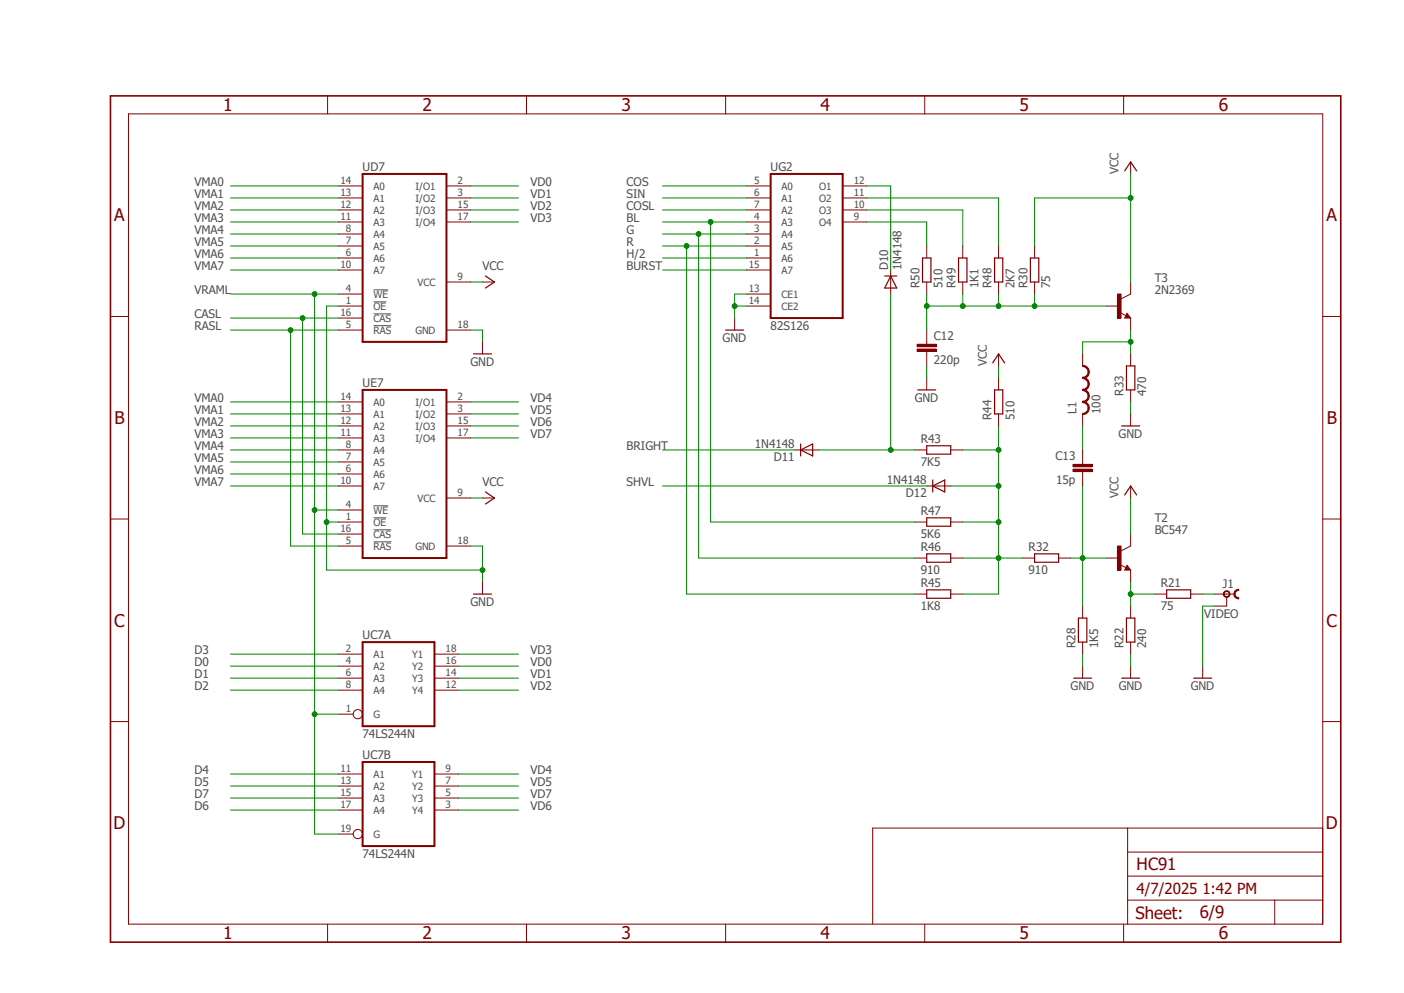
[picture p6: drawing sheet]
<svg xmlns="http://www.w3.org/2000/svg" width="297mm" height="210mm" viewBox="0 0 297 210" stroke-linecap="round" stroke-linejoin="round" font-family="sans-serif">
<path d="M22.9 19.9l261.1 179.9M284 19.9l-261.1 179.9" fill="none" stroke="#fff" stroke-width=".21"/>
<path d="M79 63.8h2.7M79 61.3h3.1M79 66.4h3.8M79 68.9h3.8M79 109.5h2.7M79 107h3.1M79 112.1h3.8M79 114.6h3.8" fill="none" stroke="#505050" stroke-width=".21"/>
<g fill="none" stroke="#800000" stroke-width=".21">
<path d="M27.2 24.1h252.6v171.4h-252.6zM69.3 20.3v3.8M71.6 39.3h5.1M94.4 39.3h5.1M111.4 20.3v3.8M153.5 20.3v3.8M157.9 39.3h5.1M178.3 39.3h5M195.6 20.3v3.8M237.7 20.3v3.8M71.6 41.9h5.1M71.6 44.4h5.1"/>
<path d="M71.6 46.9h5.1M71.6 49.5h5.1M71.6 52h5.1M71.6 54.6h5.1M71.6 57.1h5.1M94.4 41.9h5.1M94.4 44.4h5.1M94.4 46.9h5.1M94.4 59.6h5.1M102.1 59.6h2.5M157.9 41.9h5.1M157.9 44.4h5.1"/>
<path d="M157.9 46.9h5.1M157.9 49.5h5.1M157.9 52h5.1M157.9 54.6h5.1M157.9 57.1h5.1M178.3 41.9h5M178.3 44.4h5M178.3 46.9h5M196 52v2.6M196 59.6v2.6M203.7 52v2.6M203.7 59.6v2.6"/>
<path d="M211.2 52v2.6M211.2 59.6v2.6M218.9 52v2.6M218.9 59.6v2.6M23.4 66.9h3.8M71.6 64.7h5.1M71.6 62.2h5.1M71.6 67.3h5.1M71.6 69.8h5.1M94.4 69.8h5.1M102.1 72.3v2.5M155.4 67.3v2.5"/>
<path d="M157.9 64.7h5.1M157.9 62.2h5.1M279.8 66.9h3.8M71.6 85h5.1M71.6 87.5h5.1M71.6 90.1h5.1M71.6 92.6h5.1M71.6 95.2h5.1M71.6 97.7h5.1M94.4 85h5.1M94.4 87.5h5.1M94.4 90.1h5.1"/>
<path d="M94.4 92.6h5.1M23.4 109.8h3.8M71.6 100.2h5.1M71.6 102.8h5.1M71.6 110.4h5.1M71.6 107.9h5.1M71.6 112.9h5.1M71.6 115.5h5.1M94.4 115.5h5.1M94.4 105.3h5.1M102.1 105.3h2.5M279.8 109.8h3.8"/>
<path d="M71.6 138.3h5.1M91.9 138.3h5.1M102.1 123.1v2.5M23.4 152.6h3.8M71.6 151h3.1M71.6 140.9h5.1M71.6 143.4h5.1M71.6 146h5.1M91.9 140.9h5.1M91.9 143.4h5.1M91.9 146h5.1M279.8 152.6h3.8"/>
<path d="M71.6 176.4h3.1M71.6 163.7h5.1M71.6 166.2h5.1M71.6 168.8h5.1M71.6 171.3h5.1M91.9 163.7h5.1M91.9 166.2h5.1M91.9 168.8h5.1M91.9 171.3h5.1M238.5 175.1v20.4M279.8 175.1h-95.2v20.4M69.3 195.5v3.8"/>
<path d="M111.4 195.5v3.8M153.5 195.5v3.8M195.6 195.5v3.8M237.7 195.5v3.8M238.5 190.4h41.3M238.5 185.3h41.3M238.5 180.2h41.3M269.7 190.4v5.1"/>
<circle cx="75.7" cy="151" r=".98"/>
<circle cx="75.7" cy="176.4" r=".98"/>
</g>
<path d="M23.4 20.3h260.2v179h-260.2z" fill="none" stroke="#800000" stroke-width=".34"/>
<path d="M76.7 36.8h17.7v35.5h-17.7zM163 36.8h15.3v30.5h-15.3zM76.7 82.5h17.7v35.5h-17.7zM76.7 135.8h15.2v17.8h-15.2zM76.7 161.2h15.2v17.7h-15.2z" fill="none" stroke="#800000" stroke-width=".42"/>
<path d="M102.7 58.4l1.9 1.2-1.9 1.3M195.2 54.6h1.7v5h-1.7zM202.8 54.6h1.8v5h-1.8zM210.4 54.6h1.7v5h-1.7zM218 54.6h1.8v5h-1.8zM100.2 74.8h3.8M153.5 69.8h3.8M102.7 104.1l1.9 1.2-1.9 1.3M100.2 125.6h3.8" fill="none" stroke="#800000" stroke-width=".25"/>
<path d="M229 77.3a1.37 1.37 0 0 1 1.4 1.4h-.2a1.19 1.19 0 0 0-1.2-1.2z" fill-rule="evenodd" fill="#800000"/>
<path d="M229 77.3a1.37 1.37 0 0 1 1.4 1.4h-.2a1.19 1.19 0 0 0-1.2-1.2z" fill="none" stroke="#800000" stroke-width=".21"/>
<path d="M229 79.8a1.12 1.12 0 0 0 1.2-1.1h.2a1.31 1.31 0 0 1-1.4 1.4z" fill-rule="evenodd" fill="#800000"/>
<path d="M229 79.8a1.12 1.12 0 0 0 1.2-1.1h.2a1.31 1.31 0 0 1-1.4 1.4z" fill="none" stroke="#800000" stroke-width=".21"/>
<path d="M229 79.8a1.37 1.37 0 0 1 1.4 1.4h-.2a1.19 1.19 0 0 0-1.2-1.1z" fill-rule="evenodd" fill="#800000"/>
<path d="M229 79.8a1.37 1.37 0 0 1 1.4 1.4h-.2a1.19 1.19 0 0 0-1.2-1.1z" fill="none" stroke="#800000" stroke-width=".21"/>
<path d="M229 82.3a1.12 1.12 0 0 0 1.2-1.1h.2a1.31 1.31 0 0 1-1.4 1.4z" fill-rule="evenodd" fill="#800000"/>
<path d="M229 82.3a1.12 1.12 0 0 0 1.2-1.1h.2a1.31 1.31 0 0 1-1.4 1.4z" fill="none" stroke="#800000" stroke-width=".21"/>
<path d="M229 82.3a1.37 1.37 0 0 1 1.4 1.4h-.2a1.12 1.12 0 0 0-1.2-1.1z" fill-rule="evenodd" fill="#800000"/>
<path d="M229 82.3a1.37 1.37 0 0 1 1.4 1.4h-.2a1.12 1.12 0 0 0-1.2-1.1z" fill="none" stroke="#800000" stroke-width=".21"/>
<path d="M229 84.9a1.12 1.12 0 0 0 1.2-1.2h.2a1.31 1.31 0 0 1-1.4 1.4z" fill-rule="evenodd" fill="#800000"/>
<path d="M229 84.9a1.12 1.12 0 0 0 1.2-1.2h.2a1.31 1.31 0 0 1-1.4 1.4z" fill="none" stroke="#800000" stroke-width=".21"/>
<path d="M229 84.9a1.37 1.37 0 0 1 1.4 1.4h-.2a1.12 1.12 0 0 0-1.2-1.2z" fill-rule="evenodd" fill="#800000"/>
<path d="M229 84.9a1.37 1.37 0 0 1 1.4 1.4h-.2a1.12 1.12 0 0 0-1.2-1.2z" fill="none" stroke="#800000" stroke-width=".21"/>
<path d="M229 87.4a1.12 1.12 0 0 0 1.2-1.1h.2a1.31 1.31 0 0 1-1.4 1.4z" fill-rule="evenodd" fill="#800000"/>
<path d="M188.4 57.1v5.1M229 74.8v2.6M237 66.1l1.2 .7M238.4 66.3l.8 1h-1.3zM239.2 62.2l-2 1M168.1 95.2h5.1M229 87.4a1.12 1.12 0 0 0 1.2-1.1h.2a1.31 1.31 0 0 1-1.4 1.4zM229 87.5v2.6M196 102.8h5.1" fill="none" stroke="#800000" stroke-width=".21"/>
<path d="M187.2 58.4h2.5M188.4 58.4l1.3 2.5h-2.5zM238.4 66.8l.1 .2h-.3l.2-.5 .5 .6h-.7M169.4 95.2l2.5-1.3v2.5zM169.4 93.9v2.5M197.3 102.8l2.6-1.3v2.6zM197.3 101.5v2.6" fill="none" stroke="#800000" stroke-width=".25"/>
<path d="M236.4 62.2h.8v5.1h-.8z" fill-rule="evenodd" fill="#800000"/>
<path d="M239.2 59.6v2.6M234.1 64.7h2.5M236.4 62.2h.8v5.1h-.8zM239.2 67.3v2.5M237 119.5l1.2 .6M238.4 119.5l.8 1.1h-1.3zM239.2 115.5l-2 1" fill="none" stroke="#800000" stroke-width=".21"/>
<path d="M238.4 120.1l.1 .2h-.3l.2-.5 .5 .6h-.7" fill="none" stroke="#800000" stroke-width=".25"/>
<path d="M236.4 115.5h.8v5.1h-.8z" fill-rule="evenodd" fill="#800000"/>
<path d="M239.2 34.2v2.6M196 72.3v.5M196 74.3v.5M239.2 74.8v2.6M239.2 82.5v2.5M239.2 87.5v2.6M234.1 118h2.5M236.4 115.5h.8v5.1h-.8zM239.2 112.9v2.6M239.2 120.6v2.5" fill="none" stroke="#800000" stroke-width=".21"/>
<path d="M237.9 36.2l1.3-2 1.3 2M238.3 77.4h1.8v5.1h-1.8zM237.3 90.1h3.8" fill="none" stroke="#800000" stroke-width=".25"/>
<path d="M194 73.8h4.1v.5h-4.1z" fill-rule="evenodd" fill="#800000"/>
<path d="M194 73.8h4.1v.5h-4.1z" fill="none" stroke="#800000" stroke-width=".21"/>
<path d="M194 72.8h4.1v.5h-4.1z" fill-rule="evenodd" fill="#800000"/>
<g fill="none" stroke="#800000" stroke-width=".21">
<path d="M194 72.8h4.1v.5h-4.1zM196 69.8v2.5M196 74.8v2.6M196 79.9v2.6M211.2 74.8v2.6M211.2 79.9v2.6M193.5 95.2h2.5M201.1 95.2h2.6M211.2 87.5v2.6M229 97.7v.5M229 99.7v.5M193.5 110.4h2.5"/>
<path d="M193.5 118h2.5M201.1 110.4h2.6M201.1 118h2.6M216.3 118h2.6M223.9 118h2.6M239.2 102.8v2.5M193.5 125.6h2.5M201.1 125.6h2.6"/>
</g>
<path d="M210 76.8l1.2-2 1.3 2M194.1 82.5h3.9M196 94.3h5.1v1.8h-5.1zM210.4 82.5h1.7v5h-1.7zM196 109.5h5.1v1.8h-5.1zM196 117.1h5.1v1.8h-5.1zM218.9 117.1h5v1.8h-5zM237.9 104.7l1.3-1.9 1.3 1.9M196 124.8h5.1v1.7h-5.1z" fill="none" stroke="#800000" stroke-width=".25"/>
<path d="M227 99.2h4.1v.5h-4.1z" fill-rule="evenodd" fill="#800000"/>
<path d="M227 99.2h4.1v.5h-4.1z" fill="none" stroke="#800000" stroke-width=".21"/>
<path d="M227 98.2h4.1v.5h-4.1z" fill-rule="evenodd" fill="#800000"/>
<path d="M227 98.2h4.1v.5h-4.1zM229 95.2v2.5M229 100.2v2.6M229 128.2v2.5M229 135.8v2.5M239.2 128.2v2.5M239.2 135.8v2.5M244.3 125.6h2.5M251.9 125.6h2.5M229 140.9v2.5M239.2 140.9v2.5" fill="none" stroke="#800000" stroke-width=".21"/>
<path d="M228.1 130.7h1.8v5.1h-1.8zM238.3 130.7h1.8v5.1h-1.8zM246.8 124.8h5.1v1.7h-5.1zM227.1 143.4h3.8M237.3 143.4h3.8" fill="none" stroke="#800000" stroke-width=".25"/>
<path d="M261.2 125l.7-.4h.1v.3a.76 .76 0 0 0-.7 .7 .76 .76 0 0 0 .7 .8v.3a1.02 1.02 0 0 1-.9-.6 1.02 1.02 0 0 1 .1-1.1z" fill-rule="evenodd" fill="#800000"/>
<path d="M259.5 126.3v1.9M259.5 125.6h1.5M261.2 125l.7-.4h.1v.3a.76 .76 0 0 0-.7 .7 .76 .76 0 0 0 .7 .8v.3a1.02 1.02 0 0 1-.9-.6 1.02 1.02 0 0 1 .1-1.1z" fill="none" stroke="#800000" stroke-width=".21"/>
<path d="M259.1 125.1a.71 .71 0 0 1 1.1 .3 .71 .71 0 0 1-.6 1 .71 .71 0 0 1-.8-.8h.2a.56 .56 0 0 1 .8-.4 .56 .56 0 0 1 .1 .9 .56 .56 0 0 1-.9-.2v-.3h-.2z" fill-rule="evenodd" fill="#800000"/>
<path d="M257 125.6h2.5M257 128.2h2.5M259.1 125.1a.71 .71 0 0 1 1.1 .3 .71 .71 0 0 1-.6 1 .71 .71 0 0 1-.8-.8h.2a.56 .56 0 0 1 .8-.4 .56 .56 0 0 1 .1 .9 .56 .56 0 0 1-.9-.2v-.3h-.2zM254.4 140.9v2.5" fill="none" stroke="#800000" stroke-width=".21"/>
<path d="M252.5 143.4h3.8" fill="none" stroke="#800000" stroke-width=".25"/>
<path d="M71.6 64.7h-2.5v55.9M99.5 69.8h2.6v2.5M69.1 110.4h2.5M99.5 115.5h2.6v7.6" fill="none" stroke="#008000" stroke-width=".21"/>
<circle cx="69.1" cy="110.4" r=".51" fill="#008000"/>
<g fill="none" stroke="#008000" stroke-width=".21">
<path d="M69.1 120.6h33"/>
<circle cx="69.1" cy="110.4" r=".51"/>
</g>
<circle cx="102.1" cy="120.6" r=".51" fill="#008000"/>
<g fill="none" stroke="#008000" stroke-width=".21">
<path d="M155.4 64.7h2.5M157.9 62.2h-2.5v5.1"/>
<circle cx="102.1" cy="120.6" r=".51"/>
</g>
<circle cx="155.4" cy="64.7" r=".51" fill="#008000"/>
<g fill="none" stroke="#008000" stroke-width=".21">
<path d="M239.2 36.8v22.8M99.5 59.6h2.6M239.2 41.9h-20.3v10.1M196 77.4v2.5M239.2 85v2.5M99.5 105.3h2.6M229 138.3v2.6M239.2 138.3v2.6M257 128.2h-2.6v12.7"/>
<circle cx="155.4" cy="64.7" r=".51"/>
</g>
<circle cx="239.2" cy="41.9" r=".51" fill="#008000"/>
<g fill="none" stroke="#008000" stroke-width=".21">
<path d="M48.8 62.2h22.8M66.5 62.2v45.7h5.1M211.2 77.4v2.5M239.2 105.3v7.6"/>
<circle cx="239.2" cy="41.9" r=".51"/>
</g>
<circle cx="66.5" cy="62.2" r=".51" fill="#008000"/>
<g fill="none" stroke="#008000" stroke-width=".21">
<path d="M66.5 151v25.4h5.1"/>
<circle cx="66.5" cy="62.2" r=".51"/>
</g>
<circle cx="66.5" cy="107.9" r=".51" fill="#008000"/>
<g fill="none" stroke="#008000" stroke-width=".21">
<path d="M66.5 107.9v43.1h5.1"/>
<circle cx="66.5" cy="107.9" r=".51"/>
</g>
<circle cx="66.5" cy="151" r=".51" fill="#008000"/>
<g fill="none" stroke="#008000" stroke-width=".21">
<path d="M48.8 67.3h22.8M64 67.3v45.6h7.6"/>
<circle cx="66.5" cy="151" r=".51"/>
</g>
<circle cx="64" cy="67.3" r=".51" fill="#008000"/>
<g fill="none" stroke="#008000" stroke-width=".21">
<path d="M48.8 69.8h22.8M61.5 69.8v45.7h10.1"/>
<circle cx="64" cy="67.3" r=".51"/>
</g>
<circle cx="61.5" cy="69.8" r=".51" fill="#008000"/>
<g fill="none" stroke="#008000" stroke-width=".21">
<path d="M48.8 39.3h22.8M99.5 39.3h10.2M48.8 57.1h22.8M48.8 54.6h22.8M48.8 52h22.8M48.8 49.5h22.8M48.8 46.9h22.8M48.8 44.4h22.8M48.8 41.9h22.8M99.5 46.9h10.2M99.5 44.4h10.2M99.5 41.9h10.2"/>
<path d="M140.2 57.1h17.7M140.2 54.6h17.7M140.2 52h17.7M145.2 52v73.6h48.3M48.8 97.7h22.8M48.8 95.2h22.8M48.8 92.6h22.8M48.8 90.1h22.8M48.8 87.5h22.8M48.8 85h22.8M99.5 92.6h10.2M99.5 90.1h10.2"/>
<path d="M99.5 87.5h10.2M99.5 85h10.2M48.8 102.8h22.8M48.8 100.2h22.8M48.8 138.3h22.8M97 138.3h12.7M48.8 140.9h22.8M48.8 143.4h22.8M48.8 146h22.8M97 140.9h12.7M97 143.4h12.7M97 146h12.7"/>
<path d="M48.8 163.7h22.8M48.8 166.2h22.8M48.8 171.3h22.8M48.8 168.8h22.8M97 163.7h12.7M97 166.2h12.7M97 171.3h12.7M97 168.8h12.7"/>
<circle cx="61.5" cy="69.8" r=".51"/>
</g>
<circle cx="145.2" cy="52" r=".51" fill="#008000"/>
<g fill="none" stroke="#008000" stroke-width=".21">
<path d="M140.2 49.5h17.7M147.8 49.5v68.5h45.7"/>
<circle cx="145.2" cy="52" r=".51"/>
</g>
<circle cx="147.8" cy="49.5" r=".51" fill="#008000"/>
<g fill="none" stroke="#008000" stroke-width=".21">
<path d="M140.2 46.9h17.7M150.3 46.9v63.5h43.2"/>
<circle cx="147.8" cy="49.5" r=".51"/>
</g>
<circle cx="150.3" cy="46.9" r=".51" fill="#008000"/>
<g fill="none" stroke="#008000" stroke-width=".21">
<path d="M140.2 39.3h17.7M140.2 44.4h17.7M140.2 41.9h17.7M183.3 44.4h20.4v7.6M183.3 41.9h27.9v10.1M183.3 46.9h12.7v5.1M196 62.2v2.5h15.2v-2.5M203.7 62.2v2.5"/>
<circle cx="150.3" cy="46.9" r=".51"/>
</g>
<circle cx="203.7" cy="64.7" r=".51" fill="#008000"/>
<g fill="none" stroke="#008000" stroke-width=".21">
<path d="M218.9 62.2v2.5h-7.7"/>
<circle cx="203.7" cy="64.7" r=".51"/>
</g>
<circle cx="211.2" cy="64.7" r=".51" fill="#008000"/>
<g fill="none" stroke="#008000" stroke-width=".21">
<path d="M218.9 64.7h15.2"/>
<circle cx="211.2" cy="64.7" r=".51"/>
</g>
<circle cx="218.9" cy="64.7" r=".51" fill="#008000"/>
<g fill="none" stroke="#008000" stroke-width=".21">
<path d="M196 64.7v5.1"/>
<circle cx="218.9" cy="64.7" r=".51"/>
</g>
<circle cx="196" cy="64.7" r=".51" fill="#008000"/>
<g fill="none" stroke="#008000" stroke-width=".21">
<path d="M239.2 69.8v5M239.2 72.3h-10.2v2.5"/>
<circle cx="196" cy="64.7" r=".51"/>
</g>
<circle cx="239.2" cy="72.3" r=".51" fill="#008000"/>
<g fill="none" stroke="#008000" stroke-width=".21">
<path d="M183.3 39.3h5.1v17.8M188.4 62.2v33M173.2 95.2h20.3"/>
<circle cx="239.2" cy="72.3" r=".51"/>
</g>
<circle cx="188.4" cy="95.2" r=".51" fill="#008000"/>
<g fill="none" stroke="#008000" stroke-width=".21">
<path d="M140.2 95.2h27.9M203.7 95.2h7.5M211.2 90.1v12.7h-10.1M140.2 102.8h55.8"/>
<circle cx="188.4" cy="95.2" r=".51"/>
</g>
<circle cx="211.2" cy="95.2" r=".51" fill="#008000"/>
<g fill="none" stroke="#008000" stroke-width=".21">
<path d="M211.2 118v7.6h-7.5"/>
<circle cx="211.2" cy="95.2" r=".51"/>
</g>
<circle cx="211.2" cy="102.8" r=".51" fill="#008000"/>
<g fill="none" stroke="#008000" stroke-width=".21">
<path d="M203.7 110.4h7.5M211.2 102.8v15.2"/>
<circle cx="211.2" cy="102.8" r=".51"/>
</g>
<circle cx="211.2" cy="110.4" r=".51" fill="#008000"/>
<g fill="none" stroke="#008000" stroke-width=".21">
<path d="M203.7 118h7.5"/>
<circle cx="211.2" cy="110.4" r=".51"/>
</g>
<circle cx="211.2" cy="118" r=".51" fill="#008000"/>
<g fill="none" stroke="#008000" stroke-width=".21">
<path d="M229 90.1v5.1M211.2 118h5.1M226.5 118h7.6M229 102.8v15.2"/>
<circle cx="211.2" cy="118" r=".51"/>
</g>
<circle cx="229" cy="118" r=".51" fill="#008000"/>
<g fill="none" stroke="#008000" stroke-width=".21">
<path d="M229 118v10.2M239.2 123.1v5.1M239.2 125.6h5.1"/>
<circle cx="229" cy="118" r=".51"/>
</g>
<circle cx="239.2" cy="125.6" r=".51" fill="#008000"/>
<g fill="none" stroke="#008000" stroke-width=".21">
<path d="M254.4 125.6h2.6"/>
<circle cx="239.2" cy="125.6" r=".51"/>
</g>
<g font-size="3.7" fill="#800000">
<text x="47.2" y="23.5">1</text>
<text x="89.4" y="23.5">2</text>
<text x="131.5" y="23.5">3</text>
<text x="173.6" y="23.5">4</text>
<text x="215.7" y="23.5">5</text>
<text x="257.8" y="23.5">6</text>
<text x="24.2" y="46.8">A</text>
<text x="280.6" y="46.8">A</text>
<text x="24.2" y="89.7">B</text>
<text x="280.7" y="89.7">B</text>
<text x="24.2" y="132.5">C</text>
<text x="280.6" y="132.5">C</text>
<text x="24" y="175.3">D</text>
<text x="280.5" y="175.3">D</text>
<text x="47.2" y="198.7">1</text>
<text x="89.4" y="198.7">2</text>
<text x="131.5" y="198.7">3</text>
<text x="173.6" y="198.7">4</text>
<text x="215.7" y="198.7">5</text>
<text x="257.8" y="198.7">6</text>
</g>
<g font-size="3.6" fill="#800000">
<text x="240.5" y="184">HC91</text>
<text x="240.2" y="194.3">Sheet:</text>
<text x="253.8" y="194.2">6/9</text>
</g>
<text font-size="3.2" fill="#800000" x="240.5" y="189.1">4/7/2025 1:42 PM</text>
<g font-size="2.5" fill="#505050">
<text x="41.1" y="41.9">VMA1</text>
<text x="41.1" y="39.3">VMA0</text>
<text x="76.7" y="36.2">UD7</text>
<text x="112.2" y="39.3">VD0</text>
<text x="112.2" y="41.9">VD1</text>
<text x="132.5" y="41.9">SIN</text>
<text x="132.5" y="39.3">COS</text>
<text x="163" y="36.2">UG2</text>
<text x="236.6" y="36.8" transform="rotate(-90 236.6 36.8)">VCC</text>
<text x="41.1" y="46.9">VMA3</text>
<text x="41.1" y="44.4">VMA2</text>
<text x="112.2" y="44.4">VD2</text>
<text x="112.2" y="46.9">VD3</text>
<text x="132.5" y="46.9">BL</text>
<text x="132.5" y="44.4">COSL</text>
<text x="41.1" y="52">VMA5</text>
<text x="41.1" y="49.5">VMA4</text>
<text x="132.5" y="52">R</text>
<text x="132.5" y="49.5">G</text>
<text x="41.1" y="57.1">VMA7</text>
<text x="41.1" y="54.6">VMA6</text>
<text x="102.1" y="57.1">VCC</text>
<text x="132.5" y="54.6">H/2</text>
<text x="132.5" y="57.1">BURST</text>
<text x="187.9" y="57.1" transform="rotate(-90 187.9 57.1)">D10</text>
<text x="190.7" y="57.1" transform="rotate(-90 190.7 57.1)">1N4148</text>
<text x="244.3" y="59.6">T3</text>
<text x="41.1" y="62.2">VRAML</text>
<text x="194.5" y="60.9" transform="rotate(-90 194.5 60.9)">R50</text>
<text x="199.4" y="60.9" transform="rotate(-90 199.4 60.9)">510</text>
<text x="202.1" y="60.9" transform="rotate(-90 202.1 60.9)">R49</text>
<text x="207" y="60.9" transform="rotate(-90 207 60.9)">1K1</text>
<text x="209.8" y="60.9" transform="rotate(-90 209.8 60.9)">R48</text>
<text x="214.6" y="60.9" transform="rotate(-90 214.6 60.9)">2K7</text>
<text x="217.4" y="60.9" transform="rotate(-90 217.4 60.9)">R30</text>
<text x="222.2" y="60.9" transform="rotate(-90 222.2 60.9)">75</text>
<text x="244.3" y="62.2">2N2369</text>
<text x="41.1" y="67.3">CASL</text>
<text x="41.1" y="69.8">RASL</text>
<text x="163" y="69.8">82S126</text>
<text x="197.6" y="72">C12</text>
<text x="99.5" y="77.4">GND</text>
<text x="152.9" y="72.3">GND</text>
<text x="197.6" y="77">220p</text>
<text x="208.7" y="77.4" transform="rotate(-90 208.7 77.4)">VCC</text>
<text x="76.7" y="81.8">UE7</text>
<text x="237.7" y="83.7" transform="rotate(-90 237.7 83.7)">R33</text>
<text x="242.5" y="83.7" transform="rotate(-90 242.5 83.7)">470</text>
<text x="41.1" y="87.5">VMA1</text>
<text x="41.1" y="85">VMA0</text>
<text x="112.2" y="85">VD4</text>
<text x="112.2" y="87.5">VD5</text>
<text x="193.5" y="85">GND</text>
<text x="209.8" y="88.8" transform="rotate(-90 209.8 88.8)">R44</text>
<text x="214.6" y="88.8" transform="rotate(-90 214.6 88.8)">510</text>
<text x="227.8" y="87.5" transform="rotate(-90 227.8 87.5)">L1</text>
<text x="232.8" y="87.5" transform="rotate(-90 232.8 87.5)">100</text>
<text x="41.1" y="95.2">VMA4</text>
<text x="41.1" y="92.6">VMA3</text>
<text x="41.1" y="90.1">VMA2</text>
<text x="112.2" y="90.1">VD6</text>
<text x="112.2" y="92.6">VD7</text>
<text x="132.5" y="95.2">BRIGHT</text>
<text x="159.7" y="94.7">1N4148</text>
<text x="194.8" y="93.7">R43</text>
<text x="236.6" y="92.6">GND</text>
<text x="41.1" y="100.2">VMA6</text>
<text x="41.1" y="97.7">VMA5</text>
<text x="163.7" y="97.5">D11</text>
<text x="194.8" y="98.5">7K5</text>
<text x="223.3" y="97.3">C13</text>
<text x="41.1" y="102.8">VMA7</text>
<text x="102.1" y="102.8">VCC</text>
<text x="132.5" y="102.8">SHVL</text>
<text x="187.6" y="102.3">1N4148</text>
<text x="191.6" y="105.1">D12</text>
<text x="223.4" y="102.4">15p</text>
<text x="236.6" y="105.3" transform="rotate(-90 236.6 105.3)">VCC</text>
<text x="194.8" y="113.7">5K6</text>
<text x="194.8" y="108.9">R47</text>
<text x="244.3" y="112.9">BC547</text>
<text x="244.3" y="110.4">T2</text>
<text x="194.8" y="116.5">R46</text>
<text x="217.6" y="116.5">R32</text>
<text x="194.8" y="121.3">910</text>
<text x="194.8" y="124.2">R45</text>
<text x="217.6" y="121.3">910</text>
<text x="245.5" y="124.2">R21</text>
<text x="258.6" y="124.4">J1</text>
<text x="99.5" y="128.2">GND</text>
<text x="194.8" y="128.9">1K8</text>
<text x="245.5" y="128.9">75</text>
<text x="254.8" y="130.7">VIDEO</text>
<text x="76.7" y="135.2">UC7A</text>
<text x="227.5" y="137.1" transform="rotate(-90 227.5 137.1)">R28</text>
<text x="232.3" y="137.1" transform="rotate(-90 232.3 137.1)">1K5</text>
<text x="237.7" y="137.1" transform="rotate(-90 237.7 137.1)">R22</text>
<text x="242.5" y="137.1" transform="rotate(-90 242.5 137.1)">240</text>
<text x="41.1" y="138.3">D3</text>
<text x="41.1" y="140.9">D0</text>
<text x="41.1" y="143.4">D1</text>
<text x="112.2" y="140.9">VD0</text>
<text x="112.2" y="143.4">VD1</text>
<text x="112.2" y="138.3">VD3</text>
<text x="41.1" y="146">D2</text>
<text x="112.2" y="146">VD2</text>
<text x="226.5" y="146">GND</text>
<text x="236.7" y="146">GND</text>
<text x="251.9" y="146">GND</text>
<text x="76.7" y="156.1">74LS244N</text>
<text x="76.7" y="160.5">UC7B</text>
<text x="41.1" y="163.7">D4</text>
<text x="41.1" y="166.2">D5</text>
<text x="112.2" y="163.7">VD4</text>
<text x="112.2" y="166.2">VD5</text>
<text x="41.1" y="168.8">D7</text>
<text x="41.1" y="171.3">D6</text>
<text x="112.2" y="171.3">VD6</text>
<text x="112.2" y="168.8">VD7</text>
<text x="76.7" y="181.5">74LS244N</text>
</g>
<g font-size="2.1" fill="#505050">
<text x="72.1" y="38.9">14</text>
<text x="72.1" y="41.5">13</text>
<text x="79" y="40.1">A0</text>
<text x="87.9" y="40.1">I/O1</text>
<text x="96.8" y="38.9">2</text>
<text x="96.8" y="41.5">3</text>
<text x="159.6" y="38.9">5</text>
<text x="159.6" y="41.5">6</text>
<text x="165.4" y="40.1">A0</text>
<text x="173.3" y="40.1">O1</text>
<text x="180.6" y="41.5">11</text>
<text x="180.6" y="38.9">12</text>
<text x="72.1" y="44">12</text>
<text x="72.1" y="46.6">11</text>
<text x="79" y="42.6">A1</text>
<text x="79" y="45.2">A2</text>
<text x="79" y="47.7">A3</text>
<text x="87.9" y="42.6">I/O2</text>
<text x="87.9" y="45.2">I/O3</text>
<text x="87.9" y="47.7">I/O4</text>
<text x="96.8" y="44">15</text>
<text x="96.8" y="46.6">17</text>
<text x="159.6" y="46.6">4</text>
<text x="159.6" y="44">7</text>
<text x="165.4" y="47.7">A3</text>
<text x="165.4" y="42.6">A1</text>
<text x="165.4" y="45.2">A2</text>
<text x="173.3" y="47.7">O4</text>
<text x="173.3" y="45.2">O3</text>
<text x="173.3" y="42.6">O2</text>
<text x="180.6" y="46.6">9</text>
<text x="180.6" y="44">10</text>
<text x="73.2" y="49.1">8</text>
<text x="73.2" y="51.6">7</text>
<text x="79" y="50.2">A4</text>
<text x="79" y="52.8">A5</text>
<text x="159.6" y="51.6">2</text>
<text x="159.6" y="49.1">3</text>
<text x="165.4" y="52.8">A5</text>
<text x="165.4" y="50.2">A4</text>
<text x="72.1" y="56.7">10</text>
<text x="73.2" y="54.2">6</text>
<text x="79" y="55.3">A6</text>
<text x="79" y="57.9">A7</text>
<text x="96.8" y="59.3">9</text>
<text x="158.4" y="56.7">15</text>
<text x="159.6" y="54.2">1</text>
<text x="165.4" y="55.3">A6</text>
<text x="165.4" y="57.9">A7</text>
<text x="73.2" y="64.3">1</text>
<text x="73.2" y="61.8">4</text>
<text x="79" y="65.5">OE</text>
<text x="79" y="62.9">WE</text>
<text x="88.3" y="60.4">VCC</text>
<text x="158.4" y="61.8">13</text>
<text x="158.4" y="64.3">14</text>
<text x="165.4" y="62.9">CE1</text>
<text x="165.4" y="65.5">CE2</text>
<text x="72.1" y="66.9">16</text>
<text x="73.2" y="69.4">5</text>
<text x="79" y="68">CAS</text>
<text x="79" y="70.6">RAS</text>
<text x="87.9" y="70.6">GND</text>
<text x="96.8" y="69.4">18</text>
<text x="72.1" y="84.7">14</text>
<text x="72.1" y="87.2">13</text>
<text x="72.1" y="89.7">12</text>
<text x="79" y="85.8">A0</text>
<text x="79" y="88.3">A1</text>
<text x="87.9" y="85.8">I/O1</text>
<text x="87.9" y="88.3">I/O2</text>
<text x="96.8" y="84.7">2</text>
<text x="96.8" y="87.2">3</text>
<text x="96.8" y="89.7">15</text>
<text x="72.1" y="92.3">11</text>
<text x="73.2" y="94.8">8</text>
<text x="79" y="90.8">A2</text>
<text x="79" y="93.4">A3</text>
<text x="79" y="95.9">A4</text>
<text x="87.9" y="90.8">I/O3</text>
<text x="87.9" y="93.4">I/O4</text>
<text x="96.8" y="92.3">17</text>
<text x="73.2" y="97.4">7</text>
<text x="73.2" y="99.9">6</text>
<text x="79" y="98.5">A5</text>
<text x="79" y="101">A6</text>
<text x="72.1" y="102.4">10</text>
<text x="73.2" y="107.5">4</text>
<text x="79" y="103.5">A7</text>
<text x="88.3" y="106.1">VCC</text>
<text x="96.8" y="105">9</text>
<text x="72.1" y="112.6">16</text>
<text x="73.2" y="110.1">1</text>
<text x="79" y="111.2">OE</text>
<text x="79" y="108.6">WE</text>
<text x="79" y="113.7">CAS</text>
<text x="73.2" y="115.1">5</text>
<text x="79" y="116.2">RAS</text>
<text x="87.9" y="116.2">GND</text>
<text x="96.8" y="115.1">18</text>
<text x="73.2" y="138">2</text>
<text x="94.3" y="138">18</text>
<text x="73.2" y="140.5">4</text>
<text x="73.2" y="143">6</text>
<text x="79" y="139.1">A1</text>
<text x="79" y="141.6">A2</text>
<text x="87.2" y="141.6">Y2</text>
<text x="87.2" y="139.1">Y1</text>
<text x="94.3" y="143">14</text>
<text x="94.3" y="140.5">16</text>
<text x="73.2" y="145.6">8</text>
<text x="79" y="144.2">A3</text>
<text x="79" y="146.7">A4</text>
<text x="87.2" y="146.7">Y4</text>
<text x="87.2" y="144.2">Y3</text>
<text x="94.3" y="145.6">12</text>
<text x="73.2" y="150.7">1</text>
<text x="79" y="151.8">G</text>
<text x="72.1" y="163.4">11</text>
<text x="72.1" y="165.9">13</text>
<text x="79" y="164.5">A1</text>
<text x="79" y="167">A2</text>
<text x="87.2" y="167">Y2</text>
<text x="87.2" y="164.5">Y1</text>
<text x="94.3" y="165.9">7</text>
<text x="94.3" y="163.4">9</text>
<text x="72.1" y="168.4">15</text>
<text x="72.1" y="171">17</text>
<text x="79" y="169.5">A3</text>
<text x="79" y="172.1">A4</text>
<text x="87.2" y="172.1">Y4</text>
<text x="87.2" y="169.5">Y3</text>
<text x="94.3" y="171">3</text>
<text x="94.3" y="168.4">5</text>
<text x="72.1" y="176.1">19</text>
<text x="79" y="177.2">G</text>
</g>
</svg>
